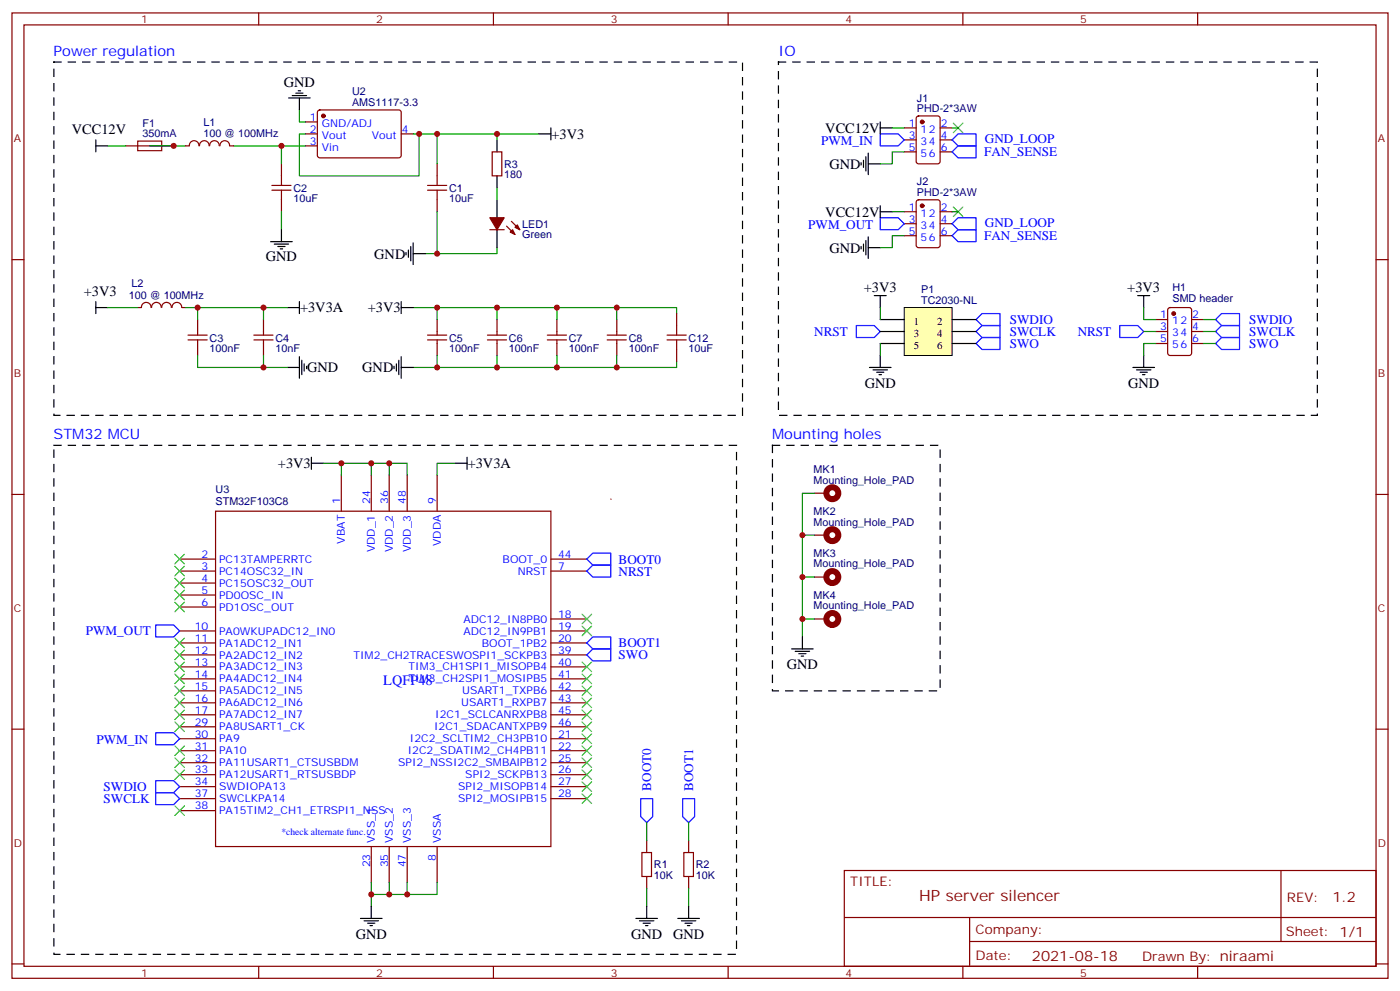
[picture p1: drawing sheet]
<svg xmlns="http://www.w3.org/2000/svg" width="412mm" height="292mm" viewBox="0 0 412 292" stroke-linecap="round" stroke-linejoin="round" font-family="sans-serif">
<g fill="none" stroke="#870000" stroke-width=".35">
<path d="M3.5 3.8h405.4v284.3h-405.4zM7.1 7.3h398.2v277.3h-398.2zM76.2 3.8v3.5M145.3 3.8v3.5M214.5 3.8v3.5M283.6 3.8v3.5M352.8 3.8v3.5M90 35.9h3.5M90 39.4h3.5M93.7 32.6l.5-.2h23.5l.5 .7-.1 13-.6 .4-23.6-.1-.4-.6v-12.7zM118.2 39.4h3.5M266.3 37.7h3.6"/>
<path d="M270.1 34.4l.5-.3h5.6l.7 .5v13l-.4 .6-5.9 .1-.7-.5v-12.9zM276.9 37.7h3.6M37 43h14.2M40.6 41.6h7v2.8h-7zM58.6 42.9a1.41 1.41 0 0 0-1.4-1.5 1.41 1.41 0 0 0-1.4 1.5l-1.1 .1M58.8 42.9a1.41 1.41 0 0 1 1.4-1.5 1.41 1.41 0 0 1 1.4 1.5M61.8 42.9a1.41 1.41 0 0 1 1.4-1.5 1.41 1.41 0 0 1 1.4 1.5M64.8 42.9a1.41 1.41 0 0 1 1.4-1.5 1.41 1.41 0 0 1 1.4 1.5M67.7 43h1.1M80.1 56h5.6M80.1 54.6h5.6M82.9 48.3v6.3"/>
<path d="M82.9 56v6.4M90 43h3.5M125.9 56h5.7M125.9 54.6h5.7M128.8 48.3v6.3M128.8 56v6.4M145 44.7h2.8v7.1h-2.8zM266.3 44.7h3.6M266.3 41.2h3.6M270.1 59l.5-.2h5.6l.7 .5v12.9l-.4 .7-5.9 .1-.7-.5v-13zM276.9 44.7h3.6M276.9 41.2h3.6"/>
<path d="M3.5 76.5h3.6M144.3 67.7h4.2M149.2 66.6l2.5 2.5M150.6 65.2l2.5 2.5M266.3 62.4h3.6M266.3 69.4h3.6M266.3 65.9h3.6M276.9 62.4h3.6M276.9 69.4h3.6M276.9 65.9h3.6M405.3 76.5h3.6M40.6 90.6h1"/>
<path d="M41.7 90.6a1.41 1.41 0 0 1 1.4-1.5 1.41 1.41 0 0 1 1.4 1.5M44.7 90.6a1.41 1.41 0 0 1 1.4-1.5 1.41 1.41 0 0 1 1.4 1.5M47.6 90.6a1.41 1.41 0 0 1 1.5-1.5 1.41 1.41 0 0 1 1.4 1.5M50.7 90.6a1.41 1.41 0 0 1 1.4-1.5 1.41 1.41 0 0 1 1.4 1.5M53.6 90.6h1.1M55.4 98.7h5.6M58.2 94.1v4.6M74.8 98.7h5.6M77.6 94.1v4.6M125.9 98.7h5.7M128.8 94.1v4.6M143.6 98.7h5.6"/>
<path d="M146.4 94.1v4.6M161.2 98.7h5.7M164 94.1v4.6M178.9 98.7h5.6M181.7 94.1v4.6M196.5 98.7h5.6M199.3 92.4v6.3M55.4 100.1h5.6M58.2 100.1v4.6M74.8 100.1h5.6M77.6 100.1v4.6M125.9 100.1h5.7"/>
<path d="M128.8 100.1v4.6M143.6 100.1h5.6M146.4 100.1v4.6M161.2 100.1h5.7M164 100.1v4.6M178.9 100.1h5.6M181.7 100.1v4.6M196.5 100.1h5.6M199.3 100.1v6.4M100.5 140v10.6M109.4 140v10.6M114.7 140v10.6"/>
<path d="M119.9 140v10.6M128.8 140v10.6M3.5 145.6h3.6M63.5 150.6h98.8v98.7h-98.8zM179.9 147h.1M239.9 145.3h3.5M239.9 157.6h3.5M405.3 145.6h3.6M52.9 164.7h10.6M52.9 168.2h10.6M52.9 171.7h10.6M52.9 175.3h10.6"/>
<path d="M52.9 178.8h10.6M162.3 164.7h10.6M162.3 168.2h10.6M239.9 170h3.5M52.9 185.8h10.6M52.9 189.4h10.6M52.9 196.4h10.6M52.9 200h10.6M52.9 192.9h10.6M162.3 185.8h10.6M162.3 189.4h10.6M162.3 196.4h10.6"/>
<path d="M162.3 200h10.6M162.3 192.9h10.6M162.3 182.3h10.6M239.9 182.3h3.5M3.5 214.8h3.6M52.9 217.6h10.6M52.9 203.5h10.6M52.9 207h10.6M52.9 210.5h10.6M52.9 214.1h10.6M162.3 217.6h10.6M162.3 203.5h10.6"/>
<path d="M162.3 207h10.6M162.3 210.5h10.6M162.3 214.1h10.6M405.3 214.8h3.6M52.9 221.1h10.6M52.9 224.6h10.6M52.9 228.2h10.6M52.9 231.7h10.6M52.9 235.2h10.6M52.9 238.8h10.6M162.3 221.1h10.6M162.3 224.6h10.6"/>
<path d="M162.3 228.2h10.6M162.3 231.7h10.6M162.3 235.2h10.6M109.4 249.3v10.6M114.7 249.3v10.6M119.9 249.3v10.6M128.8 249.3v10.6M189.1 251.1h2.8v7.1h-2.8zM190.5 247.6v3.5M190.5 258.2v3.5M201.4 251.1h2.9v7.1h-2.9zM202.8 247.6v3.5"/>
<path d="M202.8 258.2v3.5M248.7 256.4h156.6v28.2h-156.6zM377.3 256.4v20.9M248.7 270.2h156.5M285.6 277.3h119.6M285.6 270.2v14.2M3.5 283.9h3.6M76.2 284.6v3.5M145.3 284.6v3.5M214.5 284.6v3.5M283.6 284.6v3.5M352.8 284.6v3.5"/>
<path d="M405.3 283.9h3.6"/>
</g>
<g fill="#870000" stroke="#870000" stroke-width=".35">
<path d="M144.3 64.1h4.2l-2.1 3.6z"/>
<path d="M151 67.7l.7 1.4-1.4-.7z"/>
<path d="M151.7 67l.7-.7 .7 1.4z"/>
<circle cx="95.2" cy="34.1" r=".53"/>
<circle cx="271.6" cy="35.9" r=".53"/>
<circle cx="271.6" cy="60.6" r=".53"/>
</g>
<g fill="none" stroke="#008700" stroke-width=".35">
<path d="M88.2 32.4v3.5h1.8M90 39.4h-1.8v12.4h35.3v-12.4M121.7 39.4h7.1v8.9M128.8 39.4h29.9M146.4 39.4v1.8M262.8 37.7h3.5M280.5 37.7h1.7M31.7 43h5.3M44.1 43h10.6M68.8 43h14.1M90 43h-7.1v5.3M146.4 55.3v3.5"/>
<path d="M266.3 44.7h-3.5v3.6h-3.5M82.9 62.4v5.3M128.8 62.4v12.3h-3.6M146.4 73v1.7h-17.6M262.8 62.4h3.5M266.3 69.4h-3.5v3.6h-3.5M280.5 62.4h1.7M31.7 90.6h8.9M54.7 90.6h3.5v3.5M58.2 90.6h19.4v3.5M77.6 90.6h7.1M121.7 90.6h7.1"/>
<path d="M146.4 90.6v3.5M164 90.6v3.5M181.7 90.6v3.5M199.3 92.4v-1.8h-70.5v3.5M58.2 104.7v3.5h26.5M77.6 104.7v3.5M121.7 108.2h7.1M128.8 104.7v3.5h70.5v-1.7M146.4 104.7v3.5M164 104.7v3.5M181.7 104.7v3.5M95.2 136.5h5.3"/>
<path d="M100.5 140v-3.5h19.4v3.5M109.4 136.5v3.5M114.7 136.5v3.5M134.1 136.5h-5.3v3.5M236.4 157.6h3.5M239.9 145.3h-3.5v37h3.5M236.4 170h3.5M236.4 182.3v5.3M109.4 259.9v3.6h19.4v-3.6M114.7 259.9v3.6M119.9 259.9v3.6M190.5 242.3v5.3"/>
<path d="M202.8 242.3v5.3M109.4 263.5v3.5M190.5 261.7v5.3M202.8 261.7v5.3"/>
</g>
<path d="M15.9 18.3h202.8v104h-202.8zM229.3 18.3h158.8v104h-158.8zM15.9 131.2h201.1v149.9h-201.1zM227.5 131.2h49.4v72.3h-49.4z" fill="none" stroke="#000" stroke-width=".35" stroke-dasharray="2.1 2.1"/>
<g fill="none" stroke="#00f" stroke-width=".35">
<path d="M259.3 39.4h5.3l1.7 1.8-1.7 1.8h-5.3zM282.2 39.4h5.3v3.6h-5.3l-1.7-1.8zM280.5 44.7l1.7-1.7h5.3v3.5h-5.3zM259.3 64.1h5.3l1.7 1.8-1.7 1.8h-5.3zM280.5 65.9l1.7-1.8h5.3v3.6h-5.3zM282.2 67.7h5.3v3.5h-5.3l-1.7-1.8zM252.2 95.9h5.3l1.8 1.7-1.8 1.8h-5.3zM287.5 94.1l1.8-1.7h5.3v3.5h-5.3zM287.5 97.6l1.8-1.7h5.3v3.5h-5.3zM287.5 101.2l1.8-1.8h5.3v3.5h-5.3zM172.9 168.2l1.7-1.8h5.3v3.6h-5.3zM172.9 164.7l1.7-1.8h5.3v3.5h-5.3z"/>
<path d="M45.9 184.1h5.3l1.7 1.7-1.7 1.8h-5.3zM172.9 192.9l1.7-1.8h5.3v3.6h-5.3zM172.9 189.4l1.7-1.8h5.3v3.5h-5.3zM45.9 215.8h5.3l1.7 1.8-1.7 1.8h-5.3zM45.9 229.9h5.3l1.7 1.8-1.7 1.8h-5.3zM45.9 233.5h5.3l1.7 1.7-1.7 1.8h-5.3zM188.7 235.2h3.6v5.3l-1.8 1.8-1.8-1.8zM201.1 235.2h3.5v5.3l-1.8 1.8-1.7-1.8z"/>
</g>
<g fill="none" stroke="#3c3" stroke-width=".35">
<path d="M280.8 36.3l2.8 2.8M283.6 36.3l-2.8 2.8M280.8 61l2.8 2.8M283.6 61l-2.8 2.8M51.5 163.3l2.8 2.8M51.5 166.8l2.8 2.8M51.5 170.3l2.8 2.8M51.5 173.8l2.8 2.9M51.5 177.4l2.8 2.8M54.3 163.3l-2.8 2.8M54.3 166.8l-2.8 2.8M54.3 170.3l-2.8 2.8"/>
<path d="M54.3 173.8l-2.8 2.9M54.3 177.4l-2.8 2.8M51.5 188l2.8 2.8M51.5 191.5l2.8 2.8M51.5 195l2.8 2.8M51.5 198.5l2.8 2.9M54.3 188l-2.8 2.8M54.3 191.5l-2.8 2.8M54.3 195l-2.8 2.8M54.3 198.5l-2.8 2.9M171.4 180.9l2.9 2.8M171.4 184.4l2.9 2.9"/>
<path d="M171.4 195l2.9 2.8M171.4 198.5l2.9 2.9M174.3 180.9l-2.9 2.8M174.3 184.4l-2.9 2.9M174.3 195l-2.9 2.8M174.3 198.5l-2.9 2.9M51.5 202.1l2.8 2.8M51.5 205.6l2.8 2.8M51.5 209.1l2.8 2.8M51.5 212.7l2.8 2.8M51.5 219.7l2.8 2.8M54.3 202.1l-2.8 2.8"/>
<path d="M54.3 205.6l-2.8 2.8M54.3 209.1l-2.8 2.8M54.3 212.7l-2.8 2.8M54.3 219.7l-2.8 2.8M171.4 202.1l2.9 2.8M171.4 205.6l2.9 2.8M171.4 209.1l2.9 2.8M171.4 212.7l2.9 2.8M171.4 216.2l2.9 2.8M171.4 219.7l2.9 2.8M174.3 202.1l-2.9 2.8M174.3 205.6l-2.9 2.8"/>
<path d="M174.3 209.1l-2.9 2.8M174.3 212.7l-2.9 2.8M174.3 216.2l-2.9 2.8M174.3 219.7l-2.9 2.8M51.5 223.2l2.8 2.9M51.5 226.8l2.8 2.8M51.5 237.3l2.8 2.9M54.3 223.2l-2.8 2.9M54.3 226.8l-2.8 2.8M54.3 237.3l-2.8 2.9M171.4 223.2l2.9 2.9M171.4 226.8l2.9 2.8"/>
<path d="M171.4 230.3l2.9 2.8M171.4 233.8l2.9 2.8M174.3 223.2l-2.9 2.9M174.3 226.8l-2.9 2.8M174.3 230.3l-2.9 2.8M174.3 233.8l-2.9 2.8"/>
</g>
<g fill="none" stroke="#000" stroke-width=".35">
<path d="M85 28.9h6.4M86.1 28.2h4.2M87.1 27.4h2.2M87.8 26.7h.7M88.2 28.9v3.5M158.7 39.4h3.6M162.3 37.7v3.5M259.3 35.9v3.5M259.3 37.7h3.5M28.2 43h3.5M28.2 41.2v3.5M146.4 41.2v3.5"/>
<path d="M146.4 51.8v3.5M146.4 58.8v5.3M253.6 47.9v.7M254.4 47.2v2.1M255.1 46.1v4.3M255.8 48.3h3.5M255.8 45.1v6.3M79.7 71.2h6.4M80.8 71.9h4.2M81.8 72.6h2.2M82.5 73.3h.8M82.9 67.7v3.5"/>
<path d="M119.6 74.4v.7M120.3 73.7v2.1M121 72.6v4.2M121.7 74.7h3.5M121.7 71.5v6.4M146.4 67.7v5.3M253.6 72.6v.7M254.4 71.9v2.1M255.1 70.8v4.3M255.8 69.8v6.3M255.8 73h3.5M259.3 60.6v3.5"/>
<path d="M259.3 62.4h3.5M28.2 88.8v3.6M28.2 90.6h3.5M84.7 90.6h3.5M88.2 88.8v3.6M118.2 88.8v3.6M118.2 90.6h3.5M257.5 87.1h3.6M259.3 87.1v3.5M84.7 108.2h3.5M88.2 105.1v6.3M88.9 106.1v4.2"/>
<path d="M89.6 107.2v2.1M90.3 107.9v.7M116.1 107.9v.7M116.8 107.2v2.1M117.5 106.1v4.2M118.2 108.2h3.5M118.2 105.1v6.3M256.1 108.2h6.4M257.2 108.9h4.2M258.2 109.6h2.1M258.9 110.3h.7M259.3 104.7v3.5"/>
<path d="M91.7 136.5h3.5M91.7 134.7v3.5M134.1 136.5h3.5M137.6 134.7v3.5M233.2 191.1h6.3M234.2 191.8h4.3M235.3 192.5h2.1M236 193.3h.7M236.4 187.6v3.5M106.2 270.5h6.3M107.2 271.2h4.3M108.3 271.9h2.1"/>
<path d="M109 272.6h.7M109.4 267v3.5M187.3 270.5h6.4M188.4 271.2h4.2M189.4 271.9h2.2M190.1 272.6h.8M190.5 267v3.5M199.7 270.5h6.3M200.7 271.2h4.3M201.8 271.9h2.1M202.5 272.6h.7M202.8 267v3.5"/>
</g>
<path d="M245 147a1.76 1.76 0 0 1-1.3-2.7 1.76 1.76 0 0 1 3 .1 1.76 1.76 0 0 1-1.5 2.6M245 159.4a1.76 1.76 0 0 1-1.3-2.8 1.76 1.76 0 0 1 3 .2 1.76 1.76 0 0 1-1.5 2.6M245 171.7a1.76 1.76 0 0 1-1.3-2.7 1.76 1.76 0 0 1 3 .1 1.76 1.76 0 0 1-1.5 2.6M245 184.1a1.76 1.76 0 0 1-1.3-2.8 1.76 1.76 0 0 1 3 .2 1.76 1.76 0 0 1-1.5 2.6" fill="none" stroke="#870000" stroke-width="1.8"/>
<path d="M266.3 90.6h14.2v14.1h-14.2z" fill="#ffffb0" stroke="#000" stroke-width=".29"/>
<g fill="none" stroke="#000" stroke-width=".35">
<path d="M259.3 94.1h7M259.3 97.6h7M280.5 94.1h7M280.5 97.6h7M335.1 87.1h3.6M336.9 87.1v3.5M259.3 101.2h7M280.5 101.2h7M333.7 108.2h6.4M334.8 108.9h4.2M335.8 109.6h2.2M336.5 110.3h.8"/>
<path d="M336.9 104.7v3.5"/>
</g>
<path d="M259.3 90.6v3.5M336.9 90.6v3.5h3.5M336.9 97.6h3.5M354.5 94.1h3.6M354.5 97.6h3.6M259.3 101.2v3.5M340.4 101.2h-3.5v3.5M354.5 101.2h3.6" fill="none" stroke="#008700" stroke-width=".35"/>
<path d="M340.4 94.1h3.6M340.4 97.6h3.6M344.2 90.8l.5-.2h5.6l.7 .4v13l-.4 .6-5.9 .1-.7-.5v-12.9zM351 94.1h3.5M351 97.6h3.5M340.4 101.2h3.6M351 101.2h3.5" fill="none" stroke="#870000" stroke-width=".35"/>
<circle cx="345.7" cy="92.4" r=".53" fill="#870000" stroke="#870000" stroke-width=".35"/>
<path d="M329.8 95.9h5.3l1.8 1.7-1.8 1.8h-5.3zM358.1 97.6l1.7-1.7h5.3v3.5h-5.3zM358.1 94.1l1.7-1.7h5.3v3.5h-5.3zM358.1 101.2l1.7-1.8h5.3v3.5h-5.3z" fill="none" stroke="#00f" stroke-width=".35"/>
<g fill="#c00">
<circle cx="82.9" cy="43" r=".88"/>
<circle cx="128.8" cy="39.4" r=".88"/>
<circle cx="109.4" cy="136.5" r=".88"/>
<circle cx="114.7" cy="136.5" r=".88"/>
<circle cx="51.2" cy="43" r=".88"/>
<circle cx="58.2" cy="90.6" r=".88"/>
<circle cx="119.9" cy="263.5" r=".88"/>
<circle cx="114.7" cy="263.5" r=".88"/>
<circle cx="109.4" cy="263.5" r=".88"/>
<circle cx="128.8" cy="90.6" r=".88"/>
<circle cx="146.4" cy="90.6" r=".88"/>
<circle cx="164" cy="90.6" r=".88"/>
<circle cx="181.7" cy="90.6" r=".88"/>
<circle cx="146.4" cy="108.2" r=".88"/>
<circle cx="164" cy="108.2" r=".88"/>
<circle cx="181.7" cy="108.2" r=".88"/>
<circle cx="123.5" cy="39.4" r=".88"/>
<circle cx="128.8" cy="108.2" r=".88"/>
<circle cx="77.6" cy="90.6" r=".88"/>
<circle cx="100.5" cy="136.5" r=".88"/>
<circle cx="77.6" cy="108.2" r=".88"/>
<circle cx="236.4" cy="170" r=".88"/>
<circle cx="236.4" cy="157.6" r=".88"/>
<circle cx="236.4" cy="182.3" r=".88"/>
<circle cx="146.4" cy="39.4" r=".88"/>
<circle cx="128.8" cy="74.7" r=".88"/>
</g>
<text font-size="4.6" fill="#800" x="270.8" y="265.4">HP server silencer</text>
<g font-size="4.2" fill="#00f">
<text x="15.8" y="16.4">Power regulation</text>
<text x="229.3" y="16.5">IO</text>
<text x="15.8" y="129.3">STM32 MCU</text>
<text x="227.5" y="129.3">Mounting holes</text>
<text x="112.9" y="201.7">LQFP48</text>
</g>
<g font-size="4.2">
<text x="83.6" y="25.7">GND</text>
<text x="21.2" y="39.4">VCC12V</text>
<text x="162.5" y="40.9">+3V3</text>
<text x="243.1" y="39.1">VCC12V</text>
<text x="244.3" y="49.7">GND</text>
<text x="243.1" y="63.8">VCC12V</text>
<text x="78.3" y="76.8">GND</text>
<text x="110.2" y="76.2">GND</text>
<text x="244.3" y="74.4">GND</text>
<text x="24.7" y="87.1">+3V3</text>
<text x="254.5" y="86">+3V3</text>
<text x="332.1" y="86">+3V3</text>
<text x="88.4" y="92">+3V3A</text>
<text x="108.3" y="92">+3V3</text>
<text x="90.5" y="109.7">GND</text>
<text x="106.7" y="109.7">GND</text>
<text x="254.7" y="114.3">GND</text>
<text x="332.3" y="114.3">GND</text>
<text x="81.9" y="137.9">+3V3</text>
<text x="137.8" y="137.9">+3V3A</text>
<text x="231.8" y="197.1">GND</text>
<text x="104.8" y="276.6">GND</text>
<text x="185.9" y="276.6">GND</text>
<text x="198.3" y="276.6">GND</text>
</g>
<g font-size="4.2" fill="#800">
<text x="392.5" y="265.7">1.2</text>
<text x="304" y="283">2021-08-18</text>
</g>
<g font-size="3.9" fill="#00f">
<text x="241.9" y="42.8">PWM_IN</text>
<text x="289.9" y="45.9">FAN_SENSE</text>
<text x="290.1" y="42.1">GND_LOOP</text>
<text x="238.1" y="67.5">PWM_OUT</text>
<text x="289.9" y="70.6">FAN_SENSE</text>
<text x="290.1" y="66.8">GND_LOOP</text>
<text x="297.5" y="95.4">SWDIO</text>
<text x="368" y="95.4">SWDIO</text>
<text x="239.8" y="98.8">NRST</text>
<text x="297.4" y="99">SWCLK</text>
<text x="317.5" y="98.8">NRST</text>
<text x="368" y="99">SWCLK</text>
<text x="297.5" y="102.5">SWO</text>
<text x="368" y="102.5">SWO</text>
<text x="182.2" y="166">BOOT0</text>
<text x="182.2" y="169.5">NRST</text>
<text x="25.3" y="187.1">PWM_OUT</text>
<text x="182.2" y="190.7">BOOT1</text>
<text x="182.2" y="194.2">SWO</text>
<text x="28.4" y="219.2">PWM_IN</text>
<text x="30.5" y="233">SWDIO</text>
<text x="191.8" y="232.9" transform="rotate(-90 191.8 232.9)">BOOT0</text>
<text x="204.1" y="232.9" transform="rotate(-90 204.1 232.9)">BOOT1</text>
<text x="30.5" y="236.5">SWCLK</text>
</g>
<g font-size="3.9" fill="#800">
<text x="250.5" y="261">TITLE:</text>
<text x="379.1" y="265.7">REV:</text>
<text x="287.4" y="275.2">Company:</text>
<text x="378.7" y="275.8">Sheet: 1/1</text>
<text x="287.4" y="282.9">Date:</text>
<text x="336.4" y="282.9">Drawn By: niraami</text>
</g>
<g font-size="3.2" fill="#800">
<text x="41.6" y="6.8">1</text>
<text x="110.8" y="6.8">2</text>
<text x="179.9" y="6.8">3</text>
<text x="249.1" y="6.8">4</text>
<text x="318.2" y="6.8">5</text>
<text x="4.1" y="41.9">A</text>
<text x="405.9" y="41.9">A</text>
<text x="4.1" y="111.1">B</text>
<text x="405.9" y="111.1">B</text>
<text x="4.1" y="180.2">C</text>
<text x="405.9" y="180.2">C</text>
<text x="4.1" y="249.3">D</text>
<text x="405.9" y="249.3">D</text>
<text x="41.6" y="287.6">1</text>
<text x="110.8" y="287.6">2</text>
<text x="179.9" y="287.6">3</text>
<text x="249.1" y="287.6">4</text>
<text x="318.2" y="287.6">5</text>
</g>
<g font-size="3.2" fill="#000080">
<text x="103.7" y="28.1">U2</text>
<text x="270.1" y="29.9">J1</text>
<text x="103.7" y="31.2">AMS1117-3.3</text>
<text x="270.1" y="33.1">PHD-2*3AW</text>
<text x="42" y="40.5">350mA</text>
<text x="42" y="37.4">F1</text>
<text x="59.9" y="40.4">100 @ 100MHz</text>
<text x="59.9" y="37.3">L1</text>
<text x="148.5" y="52.6">180</text>
<text x="148.5" y="49.4">R3</text>
<text x="86.4" y="59.6">10uF</text>
<text x="86.4" y="56.5">C2</text>
<text x="132.3" y="59.6">10uF</text>
<text x="132.3" y="56.5">C1</text>
<text x="270.1" y="57.8">PHD-2*3AW</text>
<text x="270.1" y="54.6">J2</text>
<text x="153.8" y="70.2">Green</text>
<text x="153.8" y="67.1">LED1</text>
<text x="37.9" y="88.2">100 @ 100MHz</text>
<text x="38.7" y="84.7">L2</text>
<text x="271.4" y="89.5">TC2030-NL</text>
<text x="271.4" y="86.4">P1</text>
<text x="345.4" y="89">SMD header</text>
<text x="345.4" y="85.7">H1</text>
<text x="61.7" y="100.6">C3</text>
<text x="81.1" y="100.6">C4</text>
<text x="132.3" y="100.6">C5</text>
<text x="149.9" y="100.6">C6</text>
<text x="167.6" y="100.6">C7</text>
<text x="185.2" y="100.6">C8</text>
<text x="202.8" y="100.6">C12</text>
<text x="61.7" y="103.7">100nF</text>
<text x="81.1" y="103.7">10nF</text>
<text x="132.3" y="103.7">100nF</text>
<text x="149.9" y="103.7">100nF</text>
<text x="167.6" y="103.7">100nF</text>
<text x="185.2" y="103.7">100nF</text>
<text x="202.8" y="103.7">10uF</text>
<text x="239.7" y="142.5">Mounting_Hole_PAD</text>
<text x="239.7" y="139.3">MK1</text>
<text x="63.5" y="148.8">STM32F103C8</text>
<text x="63.5" y="145.3">U3</text>
<text x="239.7" y="154.8">Mounting_Hole_PAD</text>
<text x="239.7" y="151.6">MK2</text>
<text x="239.7" y="167.1">Mounting_Hole_PAD</text>
<text x="239.7" y="164">MK3</text>
<text x="239.7" y="179.5">Mounting_Hole_PAD</text>
<text x="239.7" y="176.3">MK4</text>
<text x="192.6" y="255.8">R1</text>
<text x="205" y="255.8">R2</text>
<text x="192.6" y="259">10K</text>
<text x="205" y="259">10K</text>
</g>
<g font-size="3.2" fill="#00f">
<text x="91.3" y="35.6">1</text>
<text x="91.3" y="39.1">2</text>
<text x="94.8" y="37.3">GND/ADJ</text>
<text x="94.8" y="40.9">Vout</text>
<text x="109.5" y="40.9">Vout</text>
<text x="118.4" y="39.1">4</text>
<text x="267.7" y="37.3">1</text>
<text x="267.7" y="40.9">3</text>
<text x="271.2" y="39.1">12</text>
<text x="277.1" y="40.9">4</text>
<text x="277.1" y="37.3">2</text>
<text x="91.3" y="42.6">3</text>
<text x="94.8" y="44.4">Vin</text>
<text x="267.7" y="44.4">5</text>
<text x="271.2" y="42.6">34</text>
<text x="271.2" y="46.1">56</text>
<text x="277.1" y="44.4">6</text>
<text x="267.7" y="62">1</text>
<text x="267.7" y="65.5">3</text>
<text x="271.2" y="63.8">12</text>
<text x="277.1" y="65.5">4</text>
<text x="277.1" y="62">2</text>
<text x="267.7" y="69.1">5</text>
<text x="271.2" y="67.3">34</text>
<text x="271.2" y="70.8">56</text>
<text x="277.1" y="69.1">6</text>
<text x="341.8" y="93.8">1</text>
<text x="345.3" y="95.5">12</text>
<text x="351.2" y="93.8">2</text>
<text x="341.8" y="97.3">3</text>
<text x="341.8" y="100.8">5</text>
<text x="345.3" y="99.1">34</text>
<text x="351.2" y="100.8">6</text>
<text x="351.2" y="97.3">4</text>
<text x="345.3" y="102.6">56</text>
<text x="100.2" y="148.4" transform="rotate(-90 100.2 148.4)">1</text>
<text x="109" y="148.4" transform="rotate(-90 109 148.4)">24</text>
<text x="114.3" y="148.4" transform="rotate(-90 114.3 148.4)">36</text>
<text x="119.6" y="148.4" transform="rotate(-90 119.6 148.4)">48</text>
<text x="128.4" y="148.4" transform="rotate(-90 128.4 148.4)">9</text>
<text x="101.6" y="160.1" transform="rotate(-90 101.6 160.1)">VBAT</text>
<text x="129.8" y="160.8" transform="rotate(-90 129.8 160.8)">VDDA</text>
<text x="59.4" y="164.3">2</text>
<text x="59.4" y="167.9">3</text>
<text x="64.6" y="165.7">PC13TAMPERRTC</text>
<text x="110.4" y="162.7" transform="rotate(-90 110.4 162.7)">VDD_1</text>
<text x="115.7" y="162.7" transform="rotate(-90 115.7 162.7)">VDD_2</text>
<text x="121" y="162.7" transform="rotate(-90 121 162.7)">VDD_3</text>
<text x="148.1" y="165.7">BOOT_0</text>
<text x="164.4" y="167.9">7</text>
<text x="164.4" y="164.3">44</text>
<text x="59.4" y="171.4">4</text>
<text x="64.6" y="169.3">PC14OSC32_IN</text>
<text x="64.6" y="172.8">PC15OSC32_OUT</text>
<text x="152.5" y="169.3">NRST</text>
<text x="59.4" y="174.9">5</text>
<text x="59.4" y="178.4">6</text>
<text x="64.6" y="176.3">PD0OSC_IN</text>
<text x="64.6" y="179.8">PD1OSC_OUT</text>
<text x="57.4" y="185.5">10</text>
<text x="136.5" y="183.4">ADC12_IN8PB0</text>
<text x="164.4" y="182">18</text>
<text x="164.4" y="185.5">19</text>
<text x="57.4" y="189">11</text>
<text x="64.6" y="186.9">PA0WKUPADC12_IN0</text>
<text x="64.6" y="190.4">PA1ADC12_IN1</text>
<text x="136.5" y="186.9">ADC12_IN9PB1</text>
<text x="142" y="190.4">BOOT_1PB2</text>
<text x="164.4" y="189">20</text>
<text x="57.4" y="192.5">12</text>
<text x="57.4" y="196.1">13</text>
<text x="64.6" y="194">PA2ADC12_IN2</text>
<text x="64.6" y="197.5">PA3ADC12_IN3</text>
<text x="104.1" y="194">TIM2_CH2TRACESWOSPI1_SCKPB3</text>
<text x="120.4" y="197.5">TIM3_CH1SPI1_MISOPB4</text>
<text x="164.4" y="196.1">40</text>
<text x="164.4" y="192.5">39</text>
<text x="57.4" y="199.6">14</text>
<text x="57.4" y="203.1">15</text>
<text x="64.6" y="201">PA4ADC12_IN4</text>
<text x="120.4" y="201">TIM3_CH2SPI1_MOSIPB5</text>
<text x="164.4" y="199.6">41</text>
<text x="164.4" y="203.1">42</text>
<text x="57.4" y="206.7">16</text>
<text x="64.6" y="204.5">PA5ADC12_IN5</text>
<text x="64.6" y="208.1">PA6ADC12_IN6</text>
<text x="135.9" y="208.1">USART1_RXPB7</text>
<text x="136.1" y="204.5">USART1_TXPB6</text>
<text x="164.4" y="206.7">43</text>
<text x="57.4" y="210.2">17</text>
<text x="57.4" y="213.7">29</text>
<text x="64.6" y="211.6">PA7ADC12_IN7</text>
<text x="64.6" y="215.1">PA8USART1_CK</text>
<text x="127.8" y="215.1">I2C1_SDACANTXPB9</text>
<text x="128.2" y="211.6">I2C1_SCLCANRXPB8</text>
<text x="164.4" y="210.2">45</text>
<text x="164.4" y="213.7">46</text>
<text x="57.4" y="217.2">30</text>
<text x="57.4" y="220.8">31</text>
<text x="64.6" y="218.7">PA9</text>
<text x="120.7" y="218.7">I2C2_SCLTIM2_CH3PB10</text>
<text x="164.4" y="217.2">21</text>
<text x="164.4" y="220.8">22</text>
<text x="57.4" y="224.3">32</text>
<text x="57.4" y="227.8">33</text>
<text x="64.6" y="222.2">PA10</text>
<text x="64.6" y="225.7">PA11USART1_CTSUSBDM</text>
<text x="117.3" y="225.7">SPI2_NSSI2C2_SMBAlPB12</text>
<text x="120.1" y="222.2">I2C2_SDATIM2_CH4PB11</text>
<text x="164.4" y="224.3">25</text>
<text x="164.4" y="227.8">26</text>
<text x="57.4" y="231.4">34</text>
<text x="64.6" y="229.2">PA12USART1_RTSUSBDP</text>
<text x="64.6" y="232.8">SWDIOPA13</text>
<text x="135" y="232.8">SPI2_MISOPB14</text>
<text x="137.1" y="229.2">SPI2_SCKPB13</text>
<text x="164.4" y="231.4">27</text>
<text x="57.4" y="234.9">37</text>
<text x="57.4" y="238.4">38</text>
<text x="64.6" y="236.3">SWCLKPA14</text>
<text x="64.6" y="239.8">PA15TIM2_CH1_ETRSPI1_NSS</text>
<text x="135" y="236.3">SPI2_MOSIPB15</text>
<text x="164.4" y="234.9">28</text>
<text x="110.4" y="248.3" transform="rotate(-90 110.4 248.3)">VSS_1</text>
<text x="115.7" y="248.3" transform="rotate(-90 115.7 248.3)">VSS_2</text>
<text x="121" y="248.3" transform="rotate(-90 121 248.3)">VSS_3</text>
<text x="129.8" y="248.3" transform="rotate(-90 129.8 248.3)">VSSA</text>
<text x="109" y="255.5" transform="rotate(-90 109 255.5)">23</text>
<text x="114.3" y="255.5" transform="rotate(-90 114.3 255.5)">35</text>
<text x="119.6" y="255.5" transform="rotate(-90 119.6 255.5)">47</text>
<text x="128.4" y="253.5" transform="rotate(-90 128.4 253.5)">8</text>
</g>
<g font-size="3.2">
<text x="269.2" y="95.7">1</text>
<text x="276" y="95.7">2</text>
<text x="269.2" y="99.2">3</text>
<text x="276" y="99.2">4</text>
<text x="269.2" y="102.8">5</text>
<text x="276" y="102.8">6</text>
</g>
<text font-size="2.8" fill="#00f" x="82.9" y="245.8">*check alternate func.</text>
</svg>
